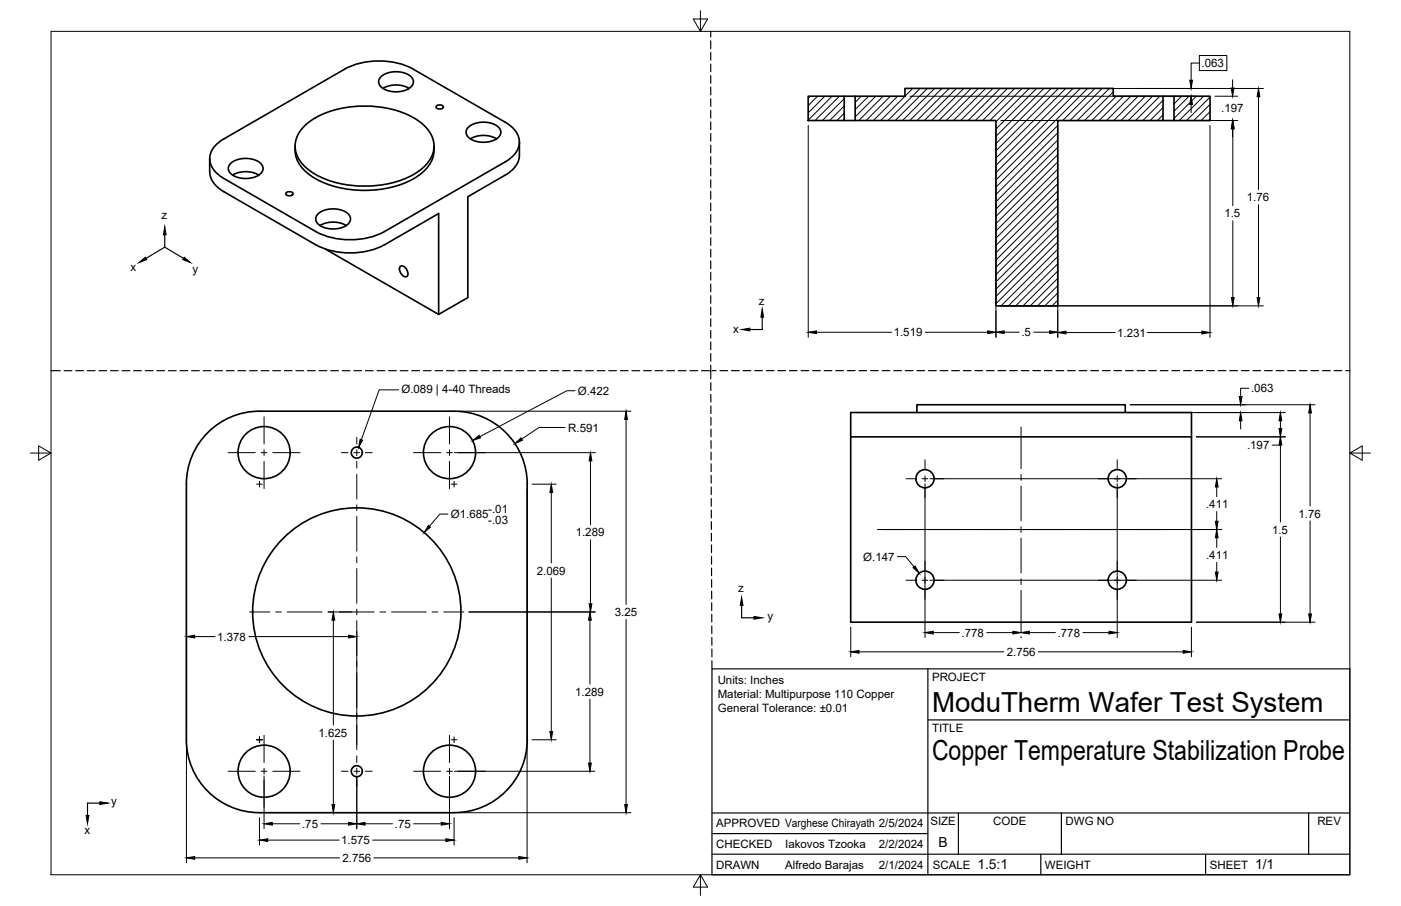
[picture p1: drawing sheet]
<svg xmlns="http://www.w3.org/2000/svg" width="432mm" height="279mm" viewBox="0 0 432 279" stroke-linecap="round" stroke-linejoin="round" font-family="sans-serif">
<!-- layer: Visible -->
<g fill="none" stroke="#000" stroke-width=".51">
<path d="M93.4 39.3a25.2 25.2 0 0 1 17.1-6.6 29.1 29.1 0 0 1 19.7 5.6 8.3 8.3 0 0 1 0 13.5 29.6 29.6 0 0 1-21.5 5.4 24.5 24.5 0 0 1-15.3-6.4 8 8 0 0 1 0-11.5zM117.6 23.5a7.6 7.6 0 0 1 9.4 .6 2.25 2.25 0 0 1-1.1 3.3 7.7 7.7 0 0 1-8.8-1 2.03 2.03 0 0 1 .5-2.9zM118 27.3a8.2 8.2 0 0 1 8.1 0M127.4 21.4l28.3 16.3M127.4 21.3a23.4 23.4 0 0 0-21.2 0l-37.2 21.5M134.5 32.7l1-.4a.82 .82 0 0 1 1.1 .9l-1.1 .4a.82 .82 0 0 1-1-.9zM144.5 39.1a7.6 7.6 0 0 1 9.5 .5 2.25 2.25 0 0 1-1.2 3.4 7.7 7.7 0 0 1-8.8-1.1 2.03 2.03 0 0 1 .5-2.8zM155.7 37.7a6.7 6.7 0 0 1 4 8 8.5 8.5 0 0 1-4 4.2M249.1 29.7h11.1v7.5h-11.1zM260.2 37.2h3.4M260.2 29.7h3.4M263.6 29.7h15.3v-2.4h64.2v2.4h15.4v7.5h-32.5v57.1h-19v-57.1h-43.4z"/>
<path d="M358.5 37.2h3.3M358.5 29.7h3.3M361.8 29.7h11.1v7.5h-11.1zM64.6 48.9v4.1a7.4 7.4 0 0 0 4.4 6.1l28.3 16.4M69 42.8a6.7 6.7 0 0 0-4 8 8.5 8.5 0 0 0 4 4.3l28.3 16.3a23.4 23.4 0 0 0 21.2 0l37.2-21.5M71.2 50.2a7.6 7.6 0 0 1 9.5 .6 2.25 2.25 0 0 1-1.2 3.3 7.7 7.7 0 0 1-8.7-1 2.03 2.03 0 0 1 .4-2.9zM71.7 54a8.2 8.2 0 0 1 8.1 0M88.2 59.5l1-.4a.82 .82 0 0 1 1.1 .9l-1.1 .4a.82 .82 0 0 1-1-.9zM91 45.1a9.9 9.9 0 0 0 5.6 9.6 33.1 33.1 0 0 0 31.6 0 10.2 10.2 0 0 0 5.6-9.6M145 42.8a8.2 8.2 0 0 1 8 0M155.7 54l-11.5 6.7v31.1l-9 5.2-34.9-20.2M160.1 43.8v4.1a7.4 7.4 0 0 1-4.4 6.1"/>
<path d="M97.3 75.5a23.4 23.4 0 0 0 21.2 0M98.2 65.8a7.6 7.6 0 0 1 9.4 .5 2.25 2.25 0 0 1-1.1 3.4 7.7 7.7 0 0 1-8.8-1 2.03 2.03 0 0 1 .5-2.9zM98.6 69.5a8.2 8.2 0 0 1 8.1 0M118.5 75.5l16.7-9.7v31.2M123.4 82.2a2.04 2.04 0 0 1 2.3 2.3l-.2 .7a2.04 2.04 0 0 1-2.4-2.3zM63.4 134.1a22.5 22.5 0 0 1 16.5-7.3h60.1a22.5 22.5 0 0 1 22.5 22.5v78.8a22.5 22.5 0 0 1-22.5 22.5h-60a22.5 22.5 0 0 1-22.6-22.5v-78.8a22.4 22.4 0 0 1 6-15.2zM262.2 134.7h105v-7.5h-105v64.7h105v-57.2M282.6 127.2v-2.4h64.2v2.4"/>
<circle cx="81.4" cy="139.6" r="8"/>
<circle cx="110" cy="139.6" r="1.7"/>
<circle cx="138.5" cy="139.6" r="8"/>
<circle cx="285.1" cy="147.6" r="2.8"/>
<circle cx="344.4" cy="147.6" r="2.8"/>
<circle cx="285.1" cy="178.9" r="2.8"/>
<circle cx="344.4" cy="178.9" r="2.8"/>
<circle cx="110" cy="188.7" r="32.1"/>
<circle cx="81.4" cy="237.8" r="8"/>
<circle cx="110" cy="237.8" r="1.7"/>
<circle cx="138.5" cy="237.8" r="8"/>
</g>
<!-- layer: Border -->
<path d="M15.7 9.7h400.3v260.1h-400.3zM215.9 3.3v6.4l-2.2-3.8h4.4l-2.2 3.8M9.4 139.7h6.3l-3.8-2.2v4.4l3.8-2.2M416 139.7l3.8 2.2v-4.4l-3.8 2.2h6.4M215.9 269.8l2.2 3.8h-4.4l2.2-3.8v6.3" fill="none" stroke="#000" stroke-width=".31"/>
<!-- layer: Titleblock -->
<path d="M219.4 206.3h196.6v63.5h-196.6zM286 206.3v63.5M286 222h130M219.4 257.1h66.6M219.4 250.7h196.6M295.4 250.7v12.7M327.1 250.7v12.7M403.3 250.7v12.7M219.4 263.4h196.6M320.8 263.4v6.4M371.6 263.4v6.4" fill="none" stroke="#000" stroke-width=".36"/>
<!-- layer: Smart Centers -->
<g fill="none" stroke="#000" stroke-width=".31">
<path d="M70.3 139.6h8.4M80.5 139.6h1.8M81.4 128.5v8.4M81.4 138.7v1.8M84.1 139.6h8.4M105.2 139.6h2.1M109.1 139.6h1.7M110 134.9v2M110 138.7v1.8M112.6 139.6h2.1M127.4 139.6h8.4M137.6 139.6h1.8"/>
<path d="M138.5 128.5v8.4M138.5 138.7v1.8M141.2 139.6h8.4M314.7 131.7v12.8M79.1 149.3h1.8M80 148.4v1.8M81.4 142.3v8.4M110 142.3v2M110 146.3v7.6M110 155.7v1.8M110 159.3v10.7M138.5 142.3v8.4"/>
<path d="M139.1 149.3h1.7M140 148.4v1.8M279.2 147.6h3.2M284.2 147.6h1.8M285.1 141.8v3.2M285.1 146.7v1.8M285.1 150.3v3.2M287.8 147.6h3.1M314.7 146.3v1.8M314.7 149.9v10.7M338.5 147.6h3.2M343.4 147.6h1.8"/>
<path d="M344.3 141.8v3.2M344.3 146.7v1.8M344.3 150.3v3.2M347 147.6h3.2M110 171.7v1.8M110 175.3v10.7M270.4 163.3h9.5M279.2 178.9h3.2M281.7 163.3h1.8M284.2 178.9h1.8M285.1 173.1v3.2M285.1 178.1v1.8"/>
<path d="M285.2 163.3h10.8M287.8 178.9h3.1M297.8 163.3h1.7M301.3 163.3h10.7M313.8 163.3h1.8M314.7 162.4v1.8M314.7 166v10.7M314.7 178.5v1.8M317.4 163.3h10.7M329.9 163.3h1.8M333.5 163.3h10.7M338.5 178.9h3.2"/>
<path d="M343.4 178.9h1.8M344.3 173.1v3.2M344.3 178.1v1.8M346 163.3h1.7M347 178.9h3.2M349.5 163.3h9.5M76.9 188.7h6.3M85 188.7h1.7M88.5 188.7h10.8M101 188.7h1.8M104.6 188.7h10.7M110 187.8v1.8"/>
<path d="M110 191.4v10.7M117.1 188.7h1.8M120.7 188.7h10.7M133.2 188.7h1.8M136.8 188.7h6.2M285.1 181.6v3.2M314.7 182.1v12.8M344.3 181.6v3.2M110 203.9v1.8M110 207.5v10.7M110 220v1.8M70.3 237.8h8.4"/>
<path d="M79.1 228.1h1.8M80 227.2v1.8M80.5 237.8h1.8M81.4 226.8v8.4M81.4 236.9v1.8M84.1 237.8h8.4M105.2 237.8h2.1M109.1 237.8h1.7M110 223.5v7.7M110 233.1v2.1M110 236.9v1.8M112.6 237.8h2.1"/>
<path d="M127.4 237.8h8.4M137.6 237.8h1.8M138.5 226.8v8.4M138.5 236.9v1.8M139.1 228.1h1.7M140 227.2v1.8M141.2 237.8h8.4M81.4 240.5v8.4M110 240.5v2.1M138.5 240.5v8.4"/>
</g>
<!-- layer: FD_Dimensions -->
<g fill="none" stroke="#000" stroke-width=".31">
<path d="M369.7 19.5h-2.6v5.2M369.7 17.1h8.4v4.7h-8.4zM249.1 38.7v65.3M280.4 29.7h88.2M280.4 27.3h109M307 38.7v65.3M308.5 37.2h73M326 38.7v65.4M367.1 32.2v2.6M372.9 38.7v65.4M374.5 29.7h6.9M379.9 24.6v2.5"/>
<path d="M379.9 39.7v2.5M380 39.7v23.7M387.9 29.8v28.7M380 68.1v23.7M387.9 63.1v28.7M308.5 94.3h80.9M251.7 102.5h23.1M285.2 102.5h19.2M309.5 102.4h4.6M318.6 102.4h4.9M328.5 102.6h15.2M353.6 102.6h16.8"/>
<path d="M384.9 119.7h-2.5v2.6M122.9 120.2h-6l-5.5 15.4M140.1 139.6h43.4M141.5 126.8h53M174.2 131.8h-8.1l-5.3 3.6M177.2 120.5h-2.5l-26.8 14.2M193 129.3v57.1M348.3 124.8h57M348.3 127.2h47.9M368.7 134.7h27.5M382.4 129.8v2.5M394.6 134.7v2.6h-2.5"/>
<path d="M394.6 129.8v2.4M394.6 137.3v23.7M403.8 127.4v28.6M57.5 150.8v115.3M138.1 158.5h-2.5l-3.2 3.8M162.5 150.8v115.3M164 149.3h7.4M169.9 151.8v21.8M182 142.1v19.7M285.1 149.2v47.4M286.6 147.6h89.9M344.3 149.2v47.4"/>
<path d="M375 150.2v3M375 157.8v3M169.9 178.2v47.4M182 166.5v19.7M271.9 163.3h104.6M276.6 171.7h2.5l2.6 3.1M286.6 178.9h89.9M375 165.8v3M375 173.4v3M394.6 165.6v23.7M403.8 160.7v28.6M60 196.3h6.3"/>
<path d="M76.7 196.3h30.7M101.2 188.7h7.2M102.7 191.3v32.3M110 194.8v34.9M144.5 188.7h39M181.8 191.3v19.7M193 191v57.1M262.2 193.4v9.1M287.6 195.1h8.1M304.1 195.1h8.1M314.7 196.4v.2M317.2 195.1h8.1"/>
<path d="M333.8 195.1h8M367.2 193.4v9.1M368.7 191.9h36.6M181.8 215.6v19.7M264.8 201h44.6M320 201h44.7M81.4 239.4v16.2M102.7 228.2v19.9M110 239.4v16.2M138.5 239.4v16.2M140.1 237.8h43.2M164 228.1h7.4"/>
<path d="M80 252.2v8.4M82.5 259.1h22M83.9 254h8.5M98.9 254h8.5M112.5 254h8.5M114.9 259.1h22.5M127.5 254h8.5M140 252.2v8.4M141.5 250.6h53M60 264.6h44.6M115.3 264.6h44.6"/>
</g>
<g fill="#000" stroke="#000" stroke-width=".31">
<path d="M367.1 29.7l.4 2.5h-.8zM366.7 24.7h.8l-.4 2.6zM379.5 27.1h.8l-.4 2.6zM379.9 37.2l.4 2.5h-.8zM380 37.2l.4 2.5h-.9zM387.9 27.3l.4 2.5h-.8zM379.5 91.8h.9l-.4 2.5zM387.5 91.8h.8l-.4 2.5zM249.1 102.5l2.6-.5v.9zM304.4 102l2.6 .5-2.6 .4zM307 102.4l2.5-.4v.9zM323.5 102l2.5 .4-2.5 .5z"/>
<path d="M326 102.6l2.5-.5v.9zM370.4 102.1l2.5 .5-2.5 .4zM111 135.5l.8 .3-1.3 2.2zM145.6 135.8l2.1-1.5 .4 .7zM158.7 136.8l1.8-1.8 .5 .8zM193 126.8l.4 2.5h-.9zM382.4 127.2l.4 2.6h-.8zM382 122.3h.8l-.4 2.5zM394.6 127.2l.5 2.6h-.9zM394.2 132.2h.9l-.5 2.5zM394.6 134.7l.5 2.6h-.9zM403.8 124.8l.4 2.6h-.8z"/>
<path d="M169.9 149.3l.4 2.5h-.8zM182 139.6l.4 2.5h-.8zM375 147.6l.4 2.6h-.8zM132 162l.7 .6-2 1.6zM281.4 175.1l.6-.6 1.3 2.3zM374.6 160.8h.8l-.4 2.5zM374.6 176.4h.8l-.4 2.5zM375 163.3l.4 2.5h-.8zM57.5 196.3l2.5-.4v.8zM102.7 188.7l.5 2.6h-.9zM107.4 195.9l2.6 .4-2.6 .4zM181.8 188.7l.4 2.6h-.8z"/>
<path d="M181.6 186.2h.8l-.4 2.5zM285.1 195.1l2.5-.4v.8zM312.2 194.7l2.5 .4-2.5 .4zM314.7 195.1l2.5-.4v.8zM341.8 194.7l2.5 .4-2.5 .4zM394.2 189.3h.9l-.5 2.6zM403.4 189.3h.8l-.4 2.6zM262.2 201l2.6-.4v.8zM364.7 200.6l2.5 .4-2.5 .4zM169.5 225.6h.8l-.4 2.5zM181.4 235.3h.8l-.4 2.5zM80 259.1l2.5-.4v.8z"/>
<path d="M81.4 254l2.5-.4v.9zM102.3 248.1h.9l-.5 2.5zM107.4 253.6l2.6 .4-2.6 .5zM110 254l2.5-.4v.9zM136 253.6l2.5 .4-2.5 .5zM137.4 258.7l2.6 .4-2.6 .4zM192.5 248.1h.9l-.4 2.5zM57.5 264.6l2.5-.5v.9zM159.9 264.1l2.6 .5-2.6 .4z"/>
</g>
<!-- layer: Hatching -->
<g fill="none" stroke="#000" stroke-width=".31">
<path d="M249.7 29.7l-.6 .6M252 29.7l-2.9 2.9M254.2 29.7l-5.1 5.1M256.5 29.7l-7.4 7.3M258.7 29.7l-7.5 7.5M260.2 37.2h.1M260.2 30.4l-6.8 6.8M260.2 32.7l-4.5 4.5M260.2 34.9l-2.3 2.3M265.5 29.7l-1.9 1.8M267.7 29.7l-4.1 4.1M269.9 29.7l-6.3 6.3"/>
<path d="M272.2 29.7l-7.5 7.5M274.4 29.7l-7.5 7.5M276.7 29.7l-7.5 7.5M279.1 27.3l-.2 .1M281.3 27.3l-9.9 9.9M283.6 27.3l-9.9 9.9M285.8 27.3l-9.9 9.9M288.1 27.3l-9.9 9.9M290.3 27.3l-9.9 9.9M292.5 27.3l-9.9 9.9M294.8 27.3l-9.9 9.9M297 27.3l-9.9 9.9"/>
<path d="M299.3 27.3l-9.9 9.9M301.5 27.3l-9.9 9.9M303.8 27.3l-9.9 9.9M306 27.3l-9.9 9.9M308.3 27.3l-9.9 9.9M310.5 27.3l-9.9 9.9M312.7 27.3l-9.8 9.9M315 27.3l-9.9 9.9M317.2 27.3l-10.2 10.2M319.5 27.3l-12.5 12.5M321.7 27.3l-14.7 14.7M324 27.3l-17 17"/>
<path d="M326 38.7l-19 19M326.2 27.3l-19.2 19.2M328.5 27.3l-21.5 21.5M330.7 27.3l-23.7 23.7M333 27.3l-26 26M335.2 27.3l-28.2 28.2M337.4 27.3l-9.9 9.9M339.7 27.3l-9.9 9.9M341.9 27.3l-9.9 9.9M343.1 28.3l-8.8 8.9M344 29.7l-7.5 7.5M346.3 29.7l-7.5 7.5"/>
<path d="M348.5 29.7l-7.5 7.5M350.8 29.7l-7.5 7.5M353 29.7l-7.5 7.5M355.2 29.7l-7.5 7.5M357.5 29.7l-7.5 7.5M358.4 31l-6.2 6.2M358.4 33.2l-3.9 4M358.4 35.5l-1.7 1.7M362 29.7l-.2 .1M364.2 29.7l-2.4 2.4M366.5 29.7l-4.7 4.6M368.7 29.7l-6.9 6.9"/>
<path d="M371 29.7l-7.5 7.5M372.9 30l-7.2 7.2M372.9 32.2l-5 5M372.9 34.4l-2.7 2.8M372.9 36.7l-.5 .5M326 40.9l-19 19.1M326 43.2l-19 19M326 45.4l-19 19.1M326 47.7l-19 19M326 49.9l-19 19.1M326 52.2l-19 19M326 54.4l-19 19.1"/>
<path d="M326 56.7l-19 19M326 58.9l-19 19.1M326 61.2l-19 19M326 63.4l-19 19M326 65.6l-19 19.1M326 67.9l-19 19M326 70.1l-19 19.1M326 72.4l-19 19M326 74.6l-19 19.1M326 76.9l-17.5 17.4M326 79.1l-15.2 15.2M326 81.3l-13 13"/>
<path d="M326 83.6l-10.7 10.7M326 85.9l-8.5 8.4M326 88.1l-6.2 6.2M326 90.3l-4 4M326 92.6l-1.7 1.7"/>
</g>
<!-- layer: Sketch4 -->
<path d="M50.8 69.9l.4 2.5h-.8zM56.8 79.3l1.9 1.7-2.4-.9zM42.8 81l2-1.7 .5 .8zM234.9 95.3l.5 2.5h-.9zM228.6 101.6l2.5-.4v.8zM228.6 184.2l.4 2.5h-.8zM232.4 190.1l2.5 .4-2.5 .4zM26.5 251.5h.9l-.4 2.5zM30.8 247.2l2.5 .5-2.5 .4z" fill="#000" stroke="#000" stroke-width=".31"/>
<path d="M50.8 72.4v3.8M50.8 76.2l-5.8 3.5M50.8 76.2l5.7 3.5M234.9 97.8v3.8h-3.8M228.6 186.7v3.8h3.8M30.8 247.7h-3.8v3.8" fill="none" stroke="#000" stroke-width=".36"/>
<!-- layer: Sketch6 -->
<g fill="none" stroke="#000" stroke-width=".36">
<path d="M219.1 9.7v1.7M219.1 12.6v2.4M219.1 16.2v2.3M219.1 19.7v2.4M219.1 23.3v2.4M219.1 26.9v2.4M219.1 30.5v2.3M219.1 34v2.4M219.1 37.6v2.4M219.1 41.2v2.3M219.1 44.7v2.4M219.1 48.3v2.4"/>
<path d="M219.1 51.9v2.4M219.1 55.5v2.3M219.1 59v2.4M219.1 62.6v2.4M219.1 66.2v2.4M219.1 69.7v2.4M219.1 73.3v2.4M219.1 76.9v2.4M219.1 80.5v2.3M219.1 84v2.4M219.1 87.6v2.4M219.1 91.2v2.4"/>
<path d="M219.1 94.7v2.4M219.1 98.3v2.4M15.7 114.3h2.9M19.8 114.3h2.3M23.3 114.3h2.4M26.9 114.3h2.4M30.5 114.3h2.4M34.1 114.3h2.3M37.6 114.3h2.4M41.2 114.3h2.4M44.8 114.3h2.4M48.3 114.3h2.4"/>
<path d="M51.9 114.3h2.4M55.5 114.3h2.4M59.1 114.3h2.3M62.6 114.3h2.4M66.2 114.3h2.4M69.8 114.3h2.4M73.3 114.3h2.4M76.9 114.3h2.4M80.5 114.3h2.4M84.1 114.3h2.3M87.6 114.3h2.4M91.2 114.3h2.4"/>
<path d="M94.8 114.3h2.4M98.3 114.3h2.4M101.9 114.3h2.4M105.5 114.3h2.4M109.1 114.3h2.3M112.6 114.3h2.4M116.2 114.3h2.4M119.8 114.3h2.4M123.3 114.3h2.4M126.9 114.3h2.4M130.5 114.3h2.4M134.1 114.3h2.3"/>
<path d="M137.6 114.3h2.4M141.2 114.3h2.4M144.8 114.3h2.4M148.4 114.3h2.3M151.9 114.3h2.4M155.5 114.3h2.4M159.1 114.3h2.3M162.6 114.3h2.4M166.2 114.3h2.4M169.8 114.3h2.4M173.4 114.3h2.3M176.9 114.3h2.4"/>
<path d="M180.5 114.3h2.4M184.1 114.3h2.4M187.6 114.3h2.4M191.2 114.3h2.4M194.8 114.3h2.4M198.4 114.3h2.3M201.9 114.3h2.4M205.5 114.3h2.4M209.1 114.3h2.4M212.6 114.3h2.4M216.2 114.3h2.9v2.5M219.1 101.9v2.4"/>
<path d="M219.1 105.5v2.3M219.1 109v2.4M219.1 112.6v1.7M219.1 118v2.4M219.4 114.3h1.3M221.9 114.3h2.4M225.4 114.3h2.4M229 114.3h2.4M232.6 114.3h2.4M236.2 114.3h2.3M239.7 114.3h2.4M243.3 114.3h2.4"/>
<path d="M246.9 114.3h2.4M250.4 114.3h2.4M254 114.3h2.4M257.6 114.3h2.4M261.2 114.3h2.3M264.7 114.3h2.4M268.3 114.3h2.4M271.9 114.3h2.4M275.5 114.3h2.3M279 114.3h2.4M282.6 114.3h2.4M286.2 114.3h2.3"/>
<path d="M289.8 114.3h2.3M293.3 114.3h2.4M296.9 114.3h2.4M300.5 114.3h2.3M304 114.3h2.4M307.6 114.3h2.4M311.2 114.3h2.4M314.7 114.3h2.4M318.3 114.3h2.4M321.9 114.3h2.4M325.5 114.3h2.4M329 114.3h2.4"/>
<path d="M332.6 114.3h2.4M336.2 114.3h2.4M339.7 114.3h2.4M343.3 114.3h2.4M346.9 114.3h2.4M350.5 114.3h2.3M354 114.3h2.4M357.6 114.3h2.4M361.2 114.3h2.4M364.7 114.3h2.4M368.3 114.3h2.4M371.9 114.3h2.4"/>
<path d="M375.5 114.3h2.3M379 114.3h2.4M382.6 114.3h2.4M386.2 114.3h2.4M389.7 114.3h2.4M393.3 114.3h2.4M396.9 114.3h2.4M400.5 114.3h2.3M404 114.3h2.4M407.6 114.3h2.4M411.2 114.3h2.4M414.8 114.3h1.2"/>
<path d="M219.1 121.6v2.4M219.1 125.2v2.4M219.1 128.7v2.4M219.1 132.3v2.4M219.1 135.9l.1 2.4M219.2 139.5v2.3M219.2 143v2.4M219.2 146.6v2.4M219.2 150.2v2.3M219.2 157.3v2.4M219.2 153.8v2.3M219.2 160.9l.1 2.4"/>
<path d="M219.3 164.5v2.3M219.3 168v2.4M219.3 171.6v2.4M219.3 175.2v2.3M219.3 178.8v2.3M219.3 182.3l.1 2.4M219.4 185.9v2.4M219.4 193v2.4M219.4 189.5v2.3M219.4 196.6v2.4M219.4 203.8v2.5M219.4 200.2v2.4"/>
</g>
<g font-size="8.5">
<text x="287.3" y="219.5">ModuTherm Wafer Test System</text>
<text x="287.3" y="234.5">Copper Temperature Stabilization Probe</text>
</g>
<g font-size="4.3">
<text x="289.3" y="261.2">B</text>
<text x="301.2" y="268.1">1.5:1</text>
<text x="386.8" y="268.1">1/1</text>
</g>
<g font-size="3.5">
<text x="370.4" y="20.7">.063</text>
<text x="376.4" y="34.7">.197</text>
<text x="384.3" y="62">1.76</text>
<text x="49.8" y="67.6">z</text>
<text x="377.4" y="67">1.5</text>
<text x="40.3" y="83.7">x</text>
<text x="59.4" y="84.1">y</text>
<text x="233.9" y="94.1">z</text>
<text x="226" y="102.7">x</text>
<text x="275.4" y="103.7">1.519</text>
<text x="314.8" y="103.7">.5</text>
<text x="344.3" y="103.8">1.231</text>
<text x="123.7" y="121.1">Ø.089 | 4-40 Threads</text>
<text x="178.1" y="121.7">Ø.422</text>
<text x="385.6" y="121">.063</text>
<text x="175.2" y="133.1">R.591</text>
<text x="384.3" y="138.5">.197</text>
<text x="139" y="159.7">Ø1.685</text>
<text x="150.5" y="158.1">-.01</text>
<text x="150.5" y="161.5">-.03</text>
<text x="371.7" y="156.7">.411</text>
<text x="400.2" y="159.6">1.76</text>
<text x="177.4" y="165.4">1.289</text>
<text x="392" y="164.5">1.5</text>
<text x="266.1" y="172.9">Ø.147</text>
<text x="371.7" y="172.4">.411</text>
<text x="165.5" y="177.2">2.069</text>
<text x="227.5" y="182.4">z</text>
<text x="189.5" y="190">3.25</text>
<text x="236.5" y="191.3">y</text>
<text x="66.9" y="197.6">1.378</text>
<text x="296.4" y="196.3">.778</text>
<text x="326" y="196.3">.778</text>
<text x="310.3" y="202.3">2.756</text>
<text x="177.2" y="214.5">1.289</text>
<text x="221.2" y="210.9">Units: Inches</text>
<text x="221.2" y="215.2">Material: Multipurpose 110 Copper</text>
<text x="287.3" y="210.1">PROJECT</text>
<text x="221.3" y="219.4">General Tolerance: ±0.01</text>
<text x="98.2" y="227.2">1.625</text>
<text x="287.3" y="225.8">TITLE</text>
<text x="34.3" y="248.3">y</text>
<text x="26" y="257.2">x</text>
<text x="93.1" y="255.3">.75</text>
<text x="121.7" y="255.3">.75</text>
<text x="220.7" y="255.2">APPROVED Varghese Chirayath 2/5/2024</text>
<text x="286.7" y="254.5">SIZE</text>
<text x="306.1" y="254.5">CODE</text>
<text x="328.4" y="254.5">DWG NO</text>
<text x="406" y="254.5">REV</text>
<text x="105.1" y="260.3">1.575</text>
<text x="220.7" y="261.5">CHECKED</text>
<text x="242" y="261.5">Iakovos Tzooka</text>
<text x="270.9" y="261.5">2/2/2024</text>
<text x="105.6" y="265.8">2.756</text>
<text x="220.7" y="267.9">DRAWN</text>
<text x="242" y="267.9">Alfredo Barajas</text>
<text x="270.9" y="267.9">2/1/2024</text>
<text x="287.5" y="267.9">SCALE</text>
<text x="322.1" y="267.9">WEIGHT</text>
<text x="372.9" y="267.9">SHEET</text>
</g>
</svg>
